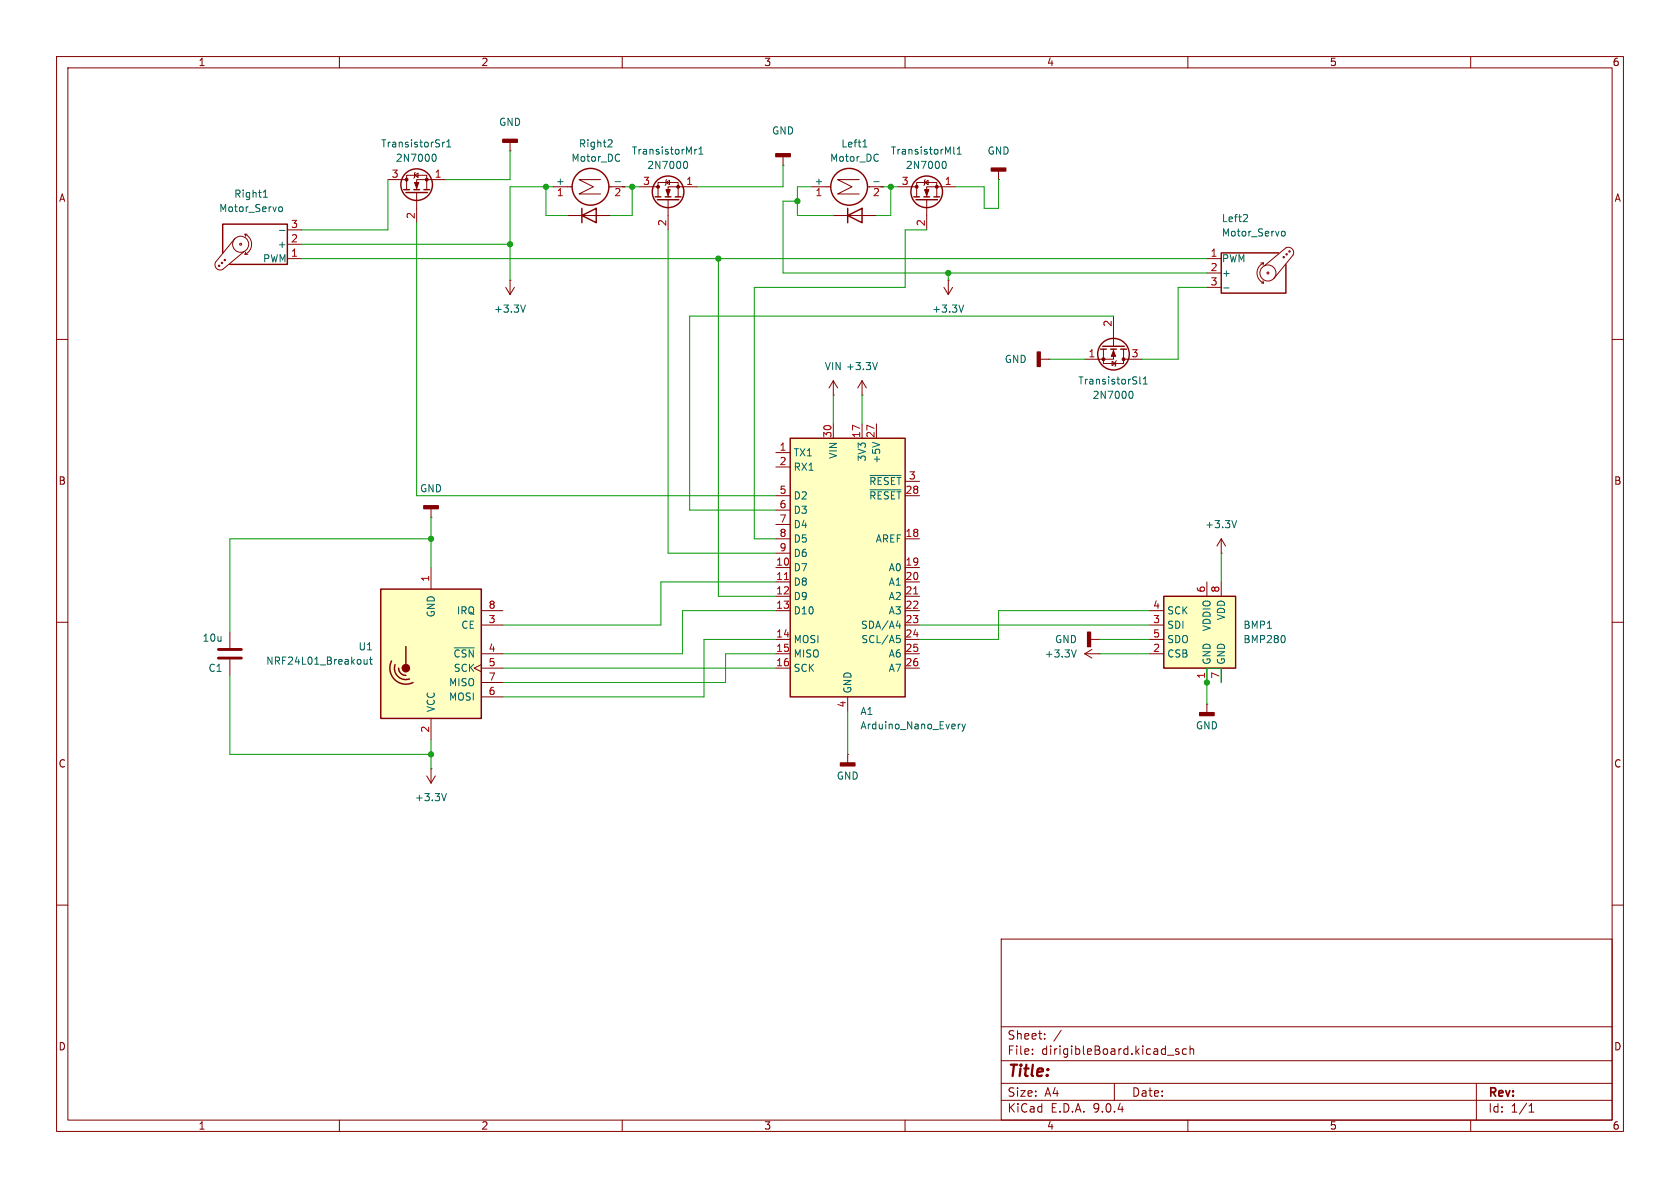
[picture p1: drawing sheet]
<svg xmlns="http://www.w3.org/2000/svg" width="297mm" height="210mm" viewBox="0 0 297 210" stroke-linecap="round" stroke-linejoin="round" font-family="sans-serif">
<g fill="none" stroke="#840000" stroke-width=".18">
<path d="M10 10h277v190h-277zM12 12h273v186h-273zM60 10v2M110 10v2M160 10v2M210 10v2M260 10v2M68.6 31.8h3.3M71.9 33.5v-2.5h3.5v2.5M73.3 31l.6-.4v.8zM73.4 30.5l-.1 .1v.8l-.1 .1M73.7 34v5.4"/>
<path d="M78.7 31.8h-5v1.7M90.2 26.7h.1M90.2 25.1v1.6M41.5 42.2l-3.4 4.2a.94 .94 0 0 0 .2 1.1 .94 .94 0 0 0 1.1 .1l3.8-3.1M43.3 41.4a1.93 1.93 0 0 1 1.2 1.8 1.93 1.93 0 0 1-1.2 1.8M43.3 45h.5M43.3 41.4h.4M43.3 41.4l.1 .4M43.4 44.6l-.1 .4M50.8 45.7h2.5M50.8 43.2h2.5M50.8 40.6h2.5"/>
<path d="M196.8 55.9v5.3M213.4 45.7h2.5M213.4 48.3h2.5M213.4 50.8h2.5M222.9 46.5h.5M223 50h.4M223.3 49.7l.1 .3M223.4 46.5a1.94 1.94 0 0 0-1.2 1.8 1.94 1.94 0 0 0 1.2 1.7M223.4 46.5l-.1 .4M223.5 47l3.8-3.2a.94 .94 0 0 1 1.1 .2 .94 .94 0 0 1 .2 1.1l-3.4 4.2M10 60h2M147.3 69.9h.1"/>
<path d="M147.3 67.3l-.7 1.3M147.3 67.3l.8 1.3M147.3 67.3v2.6M152.4 69.9h.1M152.4 67.3l-.8 1.3M152.4 67.3l.8 1.3M152.4 67.3v2.6M183.9 63.5h1.5M185.4 63.5h.1M195.1 61.7v2.6h3.5v-2.6M196.6 63.9l.6 .4-.6 .3zM196.8 61.7v1.8h-5"/>
<path d="M197.4 63.8l-.2 .1v.7l-.1 .2M198.6 63.5h3.3M285 60h2M215.9 97.8h.1M215.9 95.3l-.8 1.2M215.9 95.3l.8 1.2M215.9 95.3v2.5M10 110h2M40.6 111.8v2.8M40.6 116.6v2.8M191.8 115.6l1.2 .7M191.8 115.6h2.5"/>
<path d="M193 114.8l-1.2 .8M194.3 115.6h.1M285 110h2M10 160h2M177 166h108v32h-108zM285 160h2M60 198v2M110 198v2M160 198v2M177 194.5h108M177 191.5h108M177 187.5h108"/>
<path d="M177 181.5h108M182.5 186.3v.1M182.5 185.5v.1M184.7 183.6v.1M184.7 182.8v.1M187.6 182.1l-1.3 2M197 191.5v3M206.4 186.5h1.1M208.4 185.5l-.4-.1-.2 .2 .1 .2 .5 .2v.3h-.6M209.7 185.5l-.4-.1-.3 .3v.4l.2 .2h.5M210 198v2M210.4 185.5l.2-.1 .4 .1v.9"/>
<path d="M210.4 184.9v1.5M260 198v2M261 191.5v6.5M270.3 196.6h.9M270.3 195.5l.4-.4v1.5"/>
<circle cx="38.7" cy="47" r=".13"/>
<circle cx="39.2" cy="46.5" r=".13"/>
<circle cx="39.8" cy="46" r=".13"/>
<circle cx="42.5" cy="43.2" r=".18"/>
<circle cx="42.5" cy="43.2" r="1.42"/>
<circle cx="224.2" cy="48.3" r=".18"/>
<circle cx="224.2" cy="48.3" r="1.42"/>
<circle cx="226.9" cy="45.5" r=".13"/>
<circle cx="227.5" cy="45" r=".13"/>
<circle cx="228" cy="44.5" r=".13"/>
</g>
<g fill="none" stroke="#006464" stroke-width=".18">
<path d="M46.6 34.9h.7M46.7 33.9l.2-.3v1.3M49.3 36.8l.2-.2h.3l.1 .2-.1 .5-.3 .1-.2-.2M76.6 27.3l.1-.1a.68 .68 0 0 1 .4 .7 .68 .68 0 0 1-.4 .6h-.1M78.3 25.1v.9M78.6 25.1l-.3 .3M79 26h.7M79 25.1l.3-.4v1.3M220.3 37.9l.2 .3v.3l-.7 .7h.7M49.4 40.7h1M216.3 50.9h1M226.5 41.1l.3-.2h.3l.1 .2-.1 .6h-.3l-.3-.2"/>
<path d="M155.1 64.1l-.4 1.2M199.8 69.2h.1a.68 .68 0 0 1 .4 .6 .68 .68 0 0 1-.4 .6h-.1M201.5 66.6v1.1l.2 .2M202.1 67.9h.7M202.1 67l.4-.4v1.3M218.6 92l-.4 1.3M190.3 114.9l-.5 1.2"/>
</g>
<path d="M38.6 116.3h4.1M38.6 114.8h4.1" fill="none" stroke="#840000" stroke-width=".51"/>
<g fill="#840000" stroke="#840000" stroke-width=".25">
<path d="M88.9 24.6h2.5v.5h-2.5z"/>
<path d="M183.4 62.2h.5v2.6h-.5z"/>
</g>
<g fill="none" stroke="#840000" stroke-width=".25">
<path d="M71.4 33.5h1M71.8 34h3.8M73.2 33.5h1M74.9 33.5h1M39.4 44.7v-5.1h11.4v7.1h-10.2M226.1 44.7h-10.2v7.1h11.4v-5.1M194.6 61.7h1M194.9 61.2h3.9M196.3 61.7h1.1M198.1 61.7h1"/>
<circle cx="73.7" cy="32.6" r="2.79"/>
<circle cx="196.8" cy="62.6" r="2.79"/>
</g>
<g fill="#840000" stroke="#840000" stroke-width=".18">
<path d="M73.3 32.3h.7l-.3 1z"/>
<path d="M196.8 62l.4 1h-.7z"/>
<circle cx="71.9" cy="31.7" r=".25"/>
<circle cx="75.4" cy="31.7" r=".25"/>
<circle cx="198.6" cy="63.5" r=".25"/>
<circle cx="195.1" cy="63.5" r=".25"/>
</g>
<path d="M205.7 105.4h12.7v12.7h-12.7z" fill="#ffffc2"/>
<g fill="none" stroke="#840000" stroke-width=".25">
<path d="M102.9 38.1l2.5-1.3v2.6zM102.9 36.8v2.6M115.8 34.8h1M116.2 35.3h3.8M117.6 34.8h1M119.4 34.8h1M149.9 38.1l2.5-1.3v2.6zM149.9 36.8v2.6M161.5 34.8h1.1M161.9 35.3h3.8M163.3 34.8h1M165.1 34.8h1"/>
<path d="M205.7 105.4h12.7v12.7h-12.7z"/>
<circle cx="104.4" cy="33" r="3.3"/>
<circle cx="118.1" cy="33.9" r="2.79"/>
<circle cx="150.1" cy="33" r="3.3"/>
<circle cx="163.8" cy="33.9" r="2.79"/>
</g>
<g fill="none" stroke="#840000" stroke-width=".18">
<path d="M97.8 33h3.3M100.3 38.1h7.6M106.2 31.8h-3.8l2.5 1.2-2.5 1.3h3.8M107.6 33h2.9M113 33h3.3M116.3 34.8v-2.5h3.6v2.5M117.7 32.3l.7-.4v.7zM117.9 31.8l-.2 .1v.7l-.1 .2M118.1 35.3v5.3M123.2 33h-5.1v1.8M138.4 29.2h.1M138.4 27.7v1.5"/>
<path d="M143.5 33h3.4M147.3 38.1h7.6M151.9 31.8h-3.8l2.5 1.2-2.5 1.3h3.8M153.4 33h2.8M158.7 33h3.4M162.1 34.8v-2.5h3.5v2.5M163.4 32.3l.7-.4v.7zM163.6 31.8l-.2 .1v.7l-.1 .2M163.8 35.3v5.3M168.9 33h-5.1v1.8M176.5 31.8h.1M176.5 30.2v1.6"/>
<path d="M89.4 50.8l.8 1.3M90.2 49.5h.1M90.2 49.5v2.6M90.9 50.8l-.7 1.3M166.9 50.8l.7 1.3M167.6 49.5h.1M167.6 49.5v2.6M168.4 50.8l-.8 1.3M76.2 91.4h.1M76.2 89.9v1.5M192.8 113h1.5M194.3 113h.1"/>
<path d="M203.2 108h2.5M203.2 110.5h2.5M203.2 113h2.5M203.2 115.6h2.5M213.4 102.9v2.5M213.4 118.1v2.6M215.9 102.9v2.5M215.9 118.1v2.6M75.4 137.2l.8 1.2M76.2 135.9h.1M76.2 135.9v2.5M77 137.2l-.8 1.2"/>
<path d="M149.9 133.4h.1M149.9 133.4v1.5M213.4 124.5h.1M213.4 124.5v1.5"/>
</g>
<g fill="none" stroke="#006464" stroke-width=".18">
<path d="M107.7 24.7l.4 .1 .1 .3-.8 .9h.8M108.7 32.1h1M109.5 27.3l.1 .1M109.6 28.4l-.1 .1M121 28.6l.1-.1a.68 .68 0 0 1 .5 .7 .68 .68 0 0 1-.5 .6l-.1-.1M122.8 26.4v.8M123.2 26.4l-.4 .2M123.6 27.2h.7M123.6 26.3l.3-.3v1.2M152.6 26h.7M152.8 24.9l.1-.2v1.3M154.5 32.1h.9"/>
<path d="M155.2 27.3l.1 .1M155.3 28.4l-.1 .1M166.7 28.6l.2-.1a.68 .68 0 0 1 .4 .7 .68 .68 0 0 1-.4 .6l-.2-.1M168.6 26v1.1l.2 .1M169.2 27.2h.7M169.2 26.3l.4-.3v1.2M92.9 53.9l-.4 1.3M170.4 53.9l-.5 1.3M227 112.4l.2 .4-.2 .7M78.9 140.3l-.4 1.2"/>
</g>
<g fill="#840000" stroke="#840000" stroke-width=".18">
<path d="M163.4 33.5h.8l-.4 1z"/>
<path d="M117.7 33.5h.8l-.4 1z"/>
<circle cx="162.1" cy="33" r=".25"/>
<circle cx="165.6" cy="33" r=".25"/>
<circle cx="116.3" cy="33" r=".25"/>
<circle cx="119.9" cy="33" r=".25"/>
</g>
<g fill="#840000" stroke="#840000" stroke-width=".25">
<path d="M212.1 126h2.5v.5h-2.5z"/>
<path d="M192.3 111.8h.5v2.5h-.5z"/>
<path d="M175.3 29.7h2.5v.5h-2.5z"/>
<path d="M137.2 27.2h2.5v.5h-2.5z"/>
<path d="M148.6 134.9h2.5v.5h-2.5z"/>
<path d="M74.9 89.4h2.6v.5h-2.6z"/>
</g>
<path d="M67.3 104.1h17.8v22.9h-17.8z" fill="#ffffc2"/>
<path d="M67.3 104.1h17.8v22.9h-17.8zM69.2 116.8a2.84 2.84 0 0 0 .6 3.3 2.84 2.84 0 0 0 3.2 .6M69.8 117.5a1.99 1.99 0 0 0 .5 2 1.99 1.99 0 0 0 2.1 .5M70.5 118.1a1.23 1.23 0 0 0 1.3 1.3M71.8 114.3v3.2" fill="none" stroke="#840000" stroke-width=".25"/>
<circle cx="71.8" cy="118.1" r=".63" fill="#840000" stroke="#840000" stroke-width=".25"/>
<path d="M76.2 100.3v3.8M85.1 117.5l-1.3 .6 1.3 .6M85.1 118.1h3.8M85.1 115.6h3.8M85.1 110.5h3.8M85.1 108h3.8M76.2 127v3.8M85.1 123.2h3.8M85.1 120.7h3.8" fill="none" stroke="#840000" stroke-width=".18"/>
<path d="M64.4 116.6v.8h.3l.2-.1M64.9 116.6v.8M65.3 116.6h.5M65.5 116.1v1.1l.3 .2M80.3 114.5h3.5" fill="none" stroke="#006464" stroke-width=".18"/>
<path d="M139.7 77.5h20.3v45.7h-20.3z" fill="#ffffc2"/>
<path d="M139.7 77.5h20.3v45.7h-20.3z" fill="none" stroke="#840000" stroke-width=".25"/>
<g fill="none" stroke="#840000" stroke-width=".18">
<path d="M147.3 74.9v2.6M152.4 74.9v2.6M154.9 74.9v2.6M137.2 80h2.5M137.2 82.6h2.5M137.2 87.6h2.5M137.2 90.2h2.5M137.2 92.7h2.5M137.2 95.3h2.5M137.2 97.8h2.5M160 87.6h2.6M160 95.3h2.6"/>
<path d="M160 85.1h2.6M137.2 100.3h2.5M137.2 102.9h2.5M137.2 105.4h2.5M137.2 108h2.5M137.2 113h2.5M137.2 115.6h2.5M137.2 118.1h2.5M160 100.3h2.6M160 102.9h2.6M160 105.4h2.6M160 108h2.6"/>
<path d="M160 113h2.6M160 115.6h2.6M160 118.1h2.6M160 110.5h2.6M149.9 123.2v2.5"/>
</g>
<path d="M138.7 102.5h.7M161.5 105h.8" fill="none" stroke="#a90000" stroke-width=".18"/>
<path d="M154.2 78.2l1.3 .4M153.8 84h5.5M153.8 86.6h5.5M158.4 110.6h.8M158.5 112.3h.6M158.6 112.8h.3l.3 .3-.2 .4-.4 .1M159 110.2v.9M169.8 128l-.4 .2M170.1 128l.3 .8M170.4 128.8l-.3 .5M170.7 128l-.3 .8" fill="none" stroke="#006464" stroke-width=".18"/>
<g fill="none" stroke="#009600" stroke-width=".18">
<path d="M68.6 31.8v8.8h-15.3M73.7 39.4v48.2h63.5M90.2 26.7v5.1h-11.5M96.5 33v5.1h3.8M97.8 33h-7.6v16.5M110.5 33h2.5M111.8 33v5.1h-3.9M138.4 29.2v3.8h-15.2M141 35.6h-2.6v12.7h75M143.5 33h-2.5v5.1h6.3M156.2 33h2.5M157.5 33v5.1h-2.6"/>
<path d="M176.5 31.8v5h-2.5v-3.8h-5.1M53.3 45.7h160.1M53.3 43.2h36.9M118.1 40.6v57.2h19.1M127 45.7v59.7h10.2M163.8 40.6h-3.8v10.2h-26.7v44.5h3.9M167.6 48.3v1.2M196.8 55.9h-74.9v34.3h15.3M213.4 50.8h-5.1v12.7h-6.4M147.3 69.9v5M152.4 69.9v5M185.4 63.5h6.4"/>
<path d="M76.2 95.3h-35.6v16.5M76.2 91.4v8.9M215.9 97.8v5.1M40.6 119.4v14h35.6M88.9 118.1h48.3M137.2 115.6h-8.9v5.1h-39.4M137.2 113h-12.7v10.2h-35.6M137.2 108h-16.6v7.6h-31.7M137.2 102.9h-20.4v7.6h-27.9M162.6 110.5h40.6M194.3 115.6h8.9M194.3 113h8.9"/>
<path d="M203.2 108h-26.7v5h-13.9M76.2 130.8v5.1M149.9 125.7v7.7M215.9 120.7v-2.6h-2.5v6.4"/>
</g>
<g fill="#009600" stroke="#009600" stroke-width=".18">
<circle cx="76.2" cy="95.3" r=".46"/>
<circle cx="76.2" cy="133.4" r=".46"/>
<circle cx="213.4" cy="120.7" r=".46"/>
<circle cx="157.5" cy="33" r=".46"/>
<circle cx="141" cy="35.6" r=".46"/>
<circle cx="167.6" cy="48.3" r=".46"/>
<circle cx="127" cy="45.7" r=".46"/>
<circle cx="96.5" cy="33" r=".46"/>
<circle cx="111.8" cy="33" r=".46"/>
<circle cx="90.2" cy="43.2" r=".46"/>
</g>
<text font-size="2.8" fill="#840000" x="178" y="190.9">Title:</text>
<g font-size="2.1" fill="#840000">
<text x="178" y="184">Sheet:</text>
<text x="178" y="186.7">File:</text>
<text x="184.1" y="186.7">dirigibleBoard.kicad_sch</text>
<text x="178" y="196.9">KiCad</text>
<text x="178" y="194.1">Size:</text>
<text x="184.7" y="194.1">A4</text>
<text x="185.7" y="196.9">E.D.A.</text>
<text x="193.3" y="196.9">9.0.4</text>
<text x="200" y="194.1">Date:</text>
<text x="263" y="194.3">Rev:</text>
<text x="263" y="196.9">Id:</text>
<text x="267.1" y="196.9">1/1</text>
</g>
<g font-size="1.8" fill="#840000">
<text x="35" y="11.9">1</text>
<text x="85" y="11.9">2</text>
<text x="135" y="11.9">3</text>
<text x="185" y="11.9">4</text>
<text x="235" y="11.9">5</text>
<text x="285" y="11.9">6</text>
<text x="10.3" y="35.9">A</text>
<text x="285.3" y="35.9">A</text>
<text x="10.3" y="85.9">B</text>
<text x="285.3" y="85.9">B</text>
<text x="10.3" y="135.9">C</text>
<text x="285.3" y="135.9">C</text>
<text x="10.3" y="185.9">D</text>
<text x="285.3" y="185.9">D</text>
<text x="35" y="199.9">1</text>
<text x="85" y="199.9">2</text>
<text x="135" y="199.9">3</text>
<text x="185" y="199.9">4</text>
<text x="235" y="199.9">5</text>
<text x="285" y="199.9">6</text>
</g>
<g font-size="1.8" fill="#006464">
<text x="88.1" y="22.5">GND</text>
<text x="136.4" y="24">GND</text>
<text x="67.3" y="26.3">TransistorSr1</text>
<text x="69.9" y="28.8">2N7000</text>
<text x="100.9" y="28.8">Motor_DC</text>
<text x="102.3" y="26.3">Right2</text>
<text x="111.6" y="27.5">TransistorMr1</text>
<text x="146.6" y="28.8">Motor_DC</text>
<text x="148.6" y="26.3">Left1</text>
<text x="157.4" y="27.5">TransistorMl1</text>
<text x="174.5" y="27.5">GND</text>
<text x="41.3" y="35.2">Right1</text>
<text x="98.2" y="32.8">+</text>
<text x="114.3" y="30.1">2N7000</text>
<text x="143.9" y="32.8">+</text>
<text x="160" y="30.1">2N7000</text>
<text x="38.6" y="37.7">Motor_Servo</text>
<text x="215.9" y="39.5">Left2</text>
<text x="46.4" y="46.6">PWM</text>
<text x="49" y="44">+</text>
<text x="215.9" y="42">Motor_Servo</text>
<text x="215.9" y="46.6">PWM</text>
<text x="215.9" y="49.1">+</text>
<text x="87.2" y="55.5">+3.3V</text>
<text x="164.7" y="55.5">+3.3V</text>
<text x="145.7" y="65.6">VIN +3.3V</text>
<text x="177.5" y="64.4">GND</text>
<text x="190.5" y="68.2">TransistorSl1</text>
<text x="193.1" y="70.7">2N7000</text>
<text x="140.2" y="80.9">TX1</text>
<text x="140.2" y="83.4">RX1</text>
<text x="148.2" y="81.2" transform="rotate(-90 148.2 81.2)">VIN</text>
<text x="153.3" y="81.7" transform="rotate(-90 153.3 81.7)">3V3</text>
<text x="155.8" y="82.1" transform="rotate(-90 155.8 82.1)">+5V</text>
<text x="74.2" y="87.2">GND</text>
<text x="140.2" y="88.5">D2</text>
<text x="153.6" y="86">~{RESET}</text>
<text x="153.6" y="88.5">~{RESET}</text>
<text x="140.2" y="91">D3</text>
<text x="140.2" y="93.6">D4</text>
<text x="213" y="93.6">+3.3V</text>
<text x="140.2" y="96.1">D5</text>
<text x="140.2" y="98.7">D6</text>
<text x="140.2" y="101.2">D7</text>
<text x="154.7" y="96.1">AREF</text>
<text x="157" y="101.2">A0</text>
<text x="140.2" y="103.7">D8</text>
<text x="140.2" y="106.3">D9</text>
<text x="157" y="103.7">A1</text>
<text x="157" y="106.3">A2</text>
<text x="35.7" y="113.6">10u</text>
<text x="77.1" y="109.2" transform="rotate(-90 77.1 109.2)">GND</text>
<text x="80.7" y="108.8">IRQ</text>
<text x="81.5" y="111.4">CE</text>
<text x="140.2" y="108.8">D10</text>
<text x="140.2" y="113.9">MOSI</text>
<text x="152.1" y="111.4">SDA/A4</text>
<text x="152.2" y="113.9">SCL/A5</text>
<text x="157" y="108.8">A3</text>
<text x="186.4" y="113.9">GND</text>
<text x="206.2" y="108.8">SCK</text>
<text x="206.2" y="111.4">SDI</text>
<text x="206.2" y="113.9">SDO</text>
<text x="214.2" y="111.7" transform="rotate(-90 214.2 111.7)">VDDIO</text>
<text x="216.8" y="109.7" transform="rotate(-90 216.8 109.7)">VDD</text>
<text x="219.7" y="111.4">BMP1</text>
<text x="219.7" y="113.9">BMP280</text>
<text x="36.8" y="119">C1</text>
<text x="47" y="117.7">NRF24L01_Breakout</text>
<text x="63.3" y="115.2">U1</text>
<text x="80.1" y="116.4">~{CSN}</text>
<text x="80.1" y="119">SCK</text>
<text x="140.2" y="116.4">MISO</text>
<text x="140.2" y="119">SCK</text>
<text x="157" y="116.4">A6</text>
<text x="157" y="119">A7</text>
<text x="184.6" y="116.4">+3.3V</text>
<text x="206.2" y="116.4">CSB</text>
<text x="214.2" y="117.6" transform="rotate(-90 214.2 117.6)">GND</text>
<text x="216.8" y="117.6" transform="rotate(-90 216.8 117.6)">GND</text>
<text x="77.1" y="126" transform="rotate(-90 77.1 126)">VCC</text>
<text x="79.3" y="124.1">MOSI</text>
<text x="79.3" y="121.5">MISO</text>
<text x="150.7" y="122.7" transform="rotate(-90 150.7 122.7)">GND</text>
<text x="152" y="126.6">A1</text>
<text x="152" y="129.1">Arduino_Nano_Every</text>
<text x="211.3" y="129.1">GND</text>
<text x="73.3" y="141.8">+3.3V</text>
<text x="147.8" y="138">GND</text>
</g>
<g font-size="1.8" fill="#a90000">
<text x="69.1" y="31.5">3</text>
<text x="76.8" y="31.5">1</text>
<text x="98.4" y="35">1</text>
<text x="108.5" y="35">2</text>
<text x="113.6" y="32.8">3</text>
<text x="121.2" y="32.8">1</text>
<text x="144.1" y="35">1</text>
<text x="154.2" y="35">2</text>
<text x="159.3" y="32.8">3</text>
<text x="166.9" y="32.8">1</text>
<text x="51.4" y="40.4">3</text>
<text x="73.4" y="38.8" transform="rotate(-90 73.4 38.8)">2</text>
<text x="117.9" y="40.1" transform="rotate(-90 117.9 40.1)">2</text>
<text x="163.6" y="40.1" transform="rotate(-90 163.6 40.1)">2</text>
<text x="51.4" y="45.5">1</text>
<text x="51.4" y="42.9">2</text>
<text x="213.9" y="45.5">1</text>
<text x="213.9" y="48">2</text>
<text x="213.9" y="50.5">3</text>
<text x="196.6" y="57.9" transform="rotate(-90 196.6 57.9)">2</text>
<text x="192.3" y="63.2">1</text>
<text x="200" y="63.2">3</text>
<text x="147.1" y="77.5" transform="rotate(-90 147.1 77.5)">30</text>
<text x="152.1" y="77.5" transform="rotate(-90 152.1 77.5)">17</text>
<text x="154.7" y="77.5" transform="rotate(-90 154.7 77.5)">27</text>
<text x="137.7" y="79.8">1</text>
<text x="137.7" y="82.3">2</text>
<text x="137.7" y="87.4">5</text>
<text x="137.7" y="89.9">6</text>
<text x="160" y="87.4">28</text>
<text x="160.6" y="84.8">3</text>
<text x="137.7" y="92.5">7</text>
<text x="137.7" y="95">8</text>
<text x="160" y="95">18</text>
<text x="137.1" y="100.1">10</text>
<text x="137.7" y="97.5">9</text>
<text x="160" y="100.1">19</text>
<text x="75.9" y="102.9" transform="rotate(-90 75.9 102.9)">1</text>
<text x="86.3" y="107.7">8</text>
<text x="137.1" y="102.6">11</text>
<text x="137.1" y="105.2">12</text>
<text x="137.1" y="107.7">13</text>
<text x="160" y="102.6">20</text>
<text x="160" y="105.2">21</text>
<text x="160" y="107.7">22</text>
<text x="203.8" y="107.7">4</text>
<text x="213.1" y="104.8" transform="rotate(-90 213.1 104.8)">6</text>
<text x="215.6" y="104.8" transform="rotate(-90 215.6 104.8)">8</text>
<text x="86.3" y="110.2">3</text>
<text x="137.1" y="112.8">14</text>
<text x="160" y="110.2">23</text>
<text x="160" y="112.8">24</text>
<text x="203.8" y="110.2">3</text>
<text x="203.8" y="112.8">5</text>
<text x="86.3" y="117.9">5</text>
<text x="86.3" y="115.3">4</text>
<text x="137.1" y="115.3">15</text>
<text x="137.1" y="117.9">16</text>
<text x="160" y="115.3">25</text>
<text x="160" y="117.9">26</text>
<text x="203.8" y="115.3">2</text>
<text x="86.3" y="122.9">6</text>
<text x="86.3" y="120.4">7</text>
<text x="149.6" y="125.2" transform="rotate(-90 149.6 125.2)">4</text>
<text x="213.1" y="120.1" transform="rotate(-90 213.1 120.1)">1</text>
<text x="215.6" y="120.1" transform="rotate(-90 215.6 120.1)">7</text>
<text x="75.9" y="129.6" transform="rotate(-90 75.9 129.6)">2</text>
</g>
</svg>
